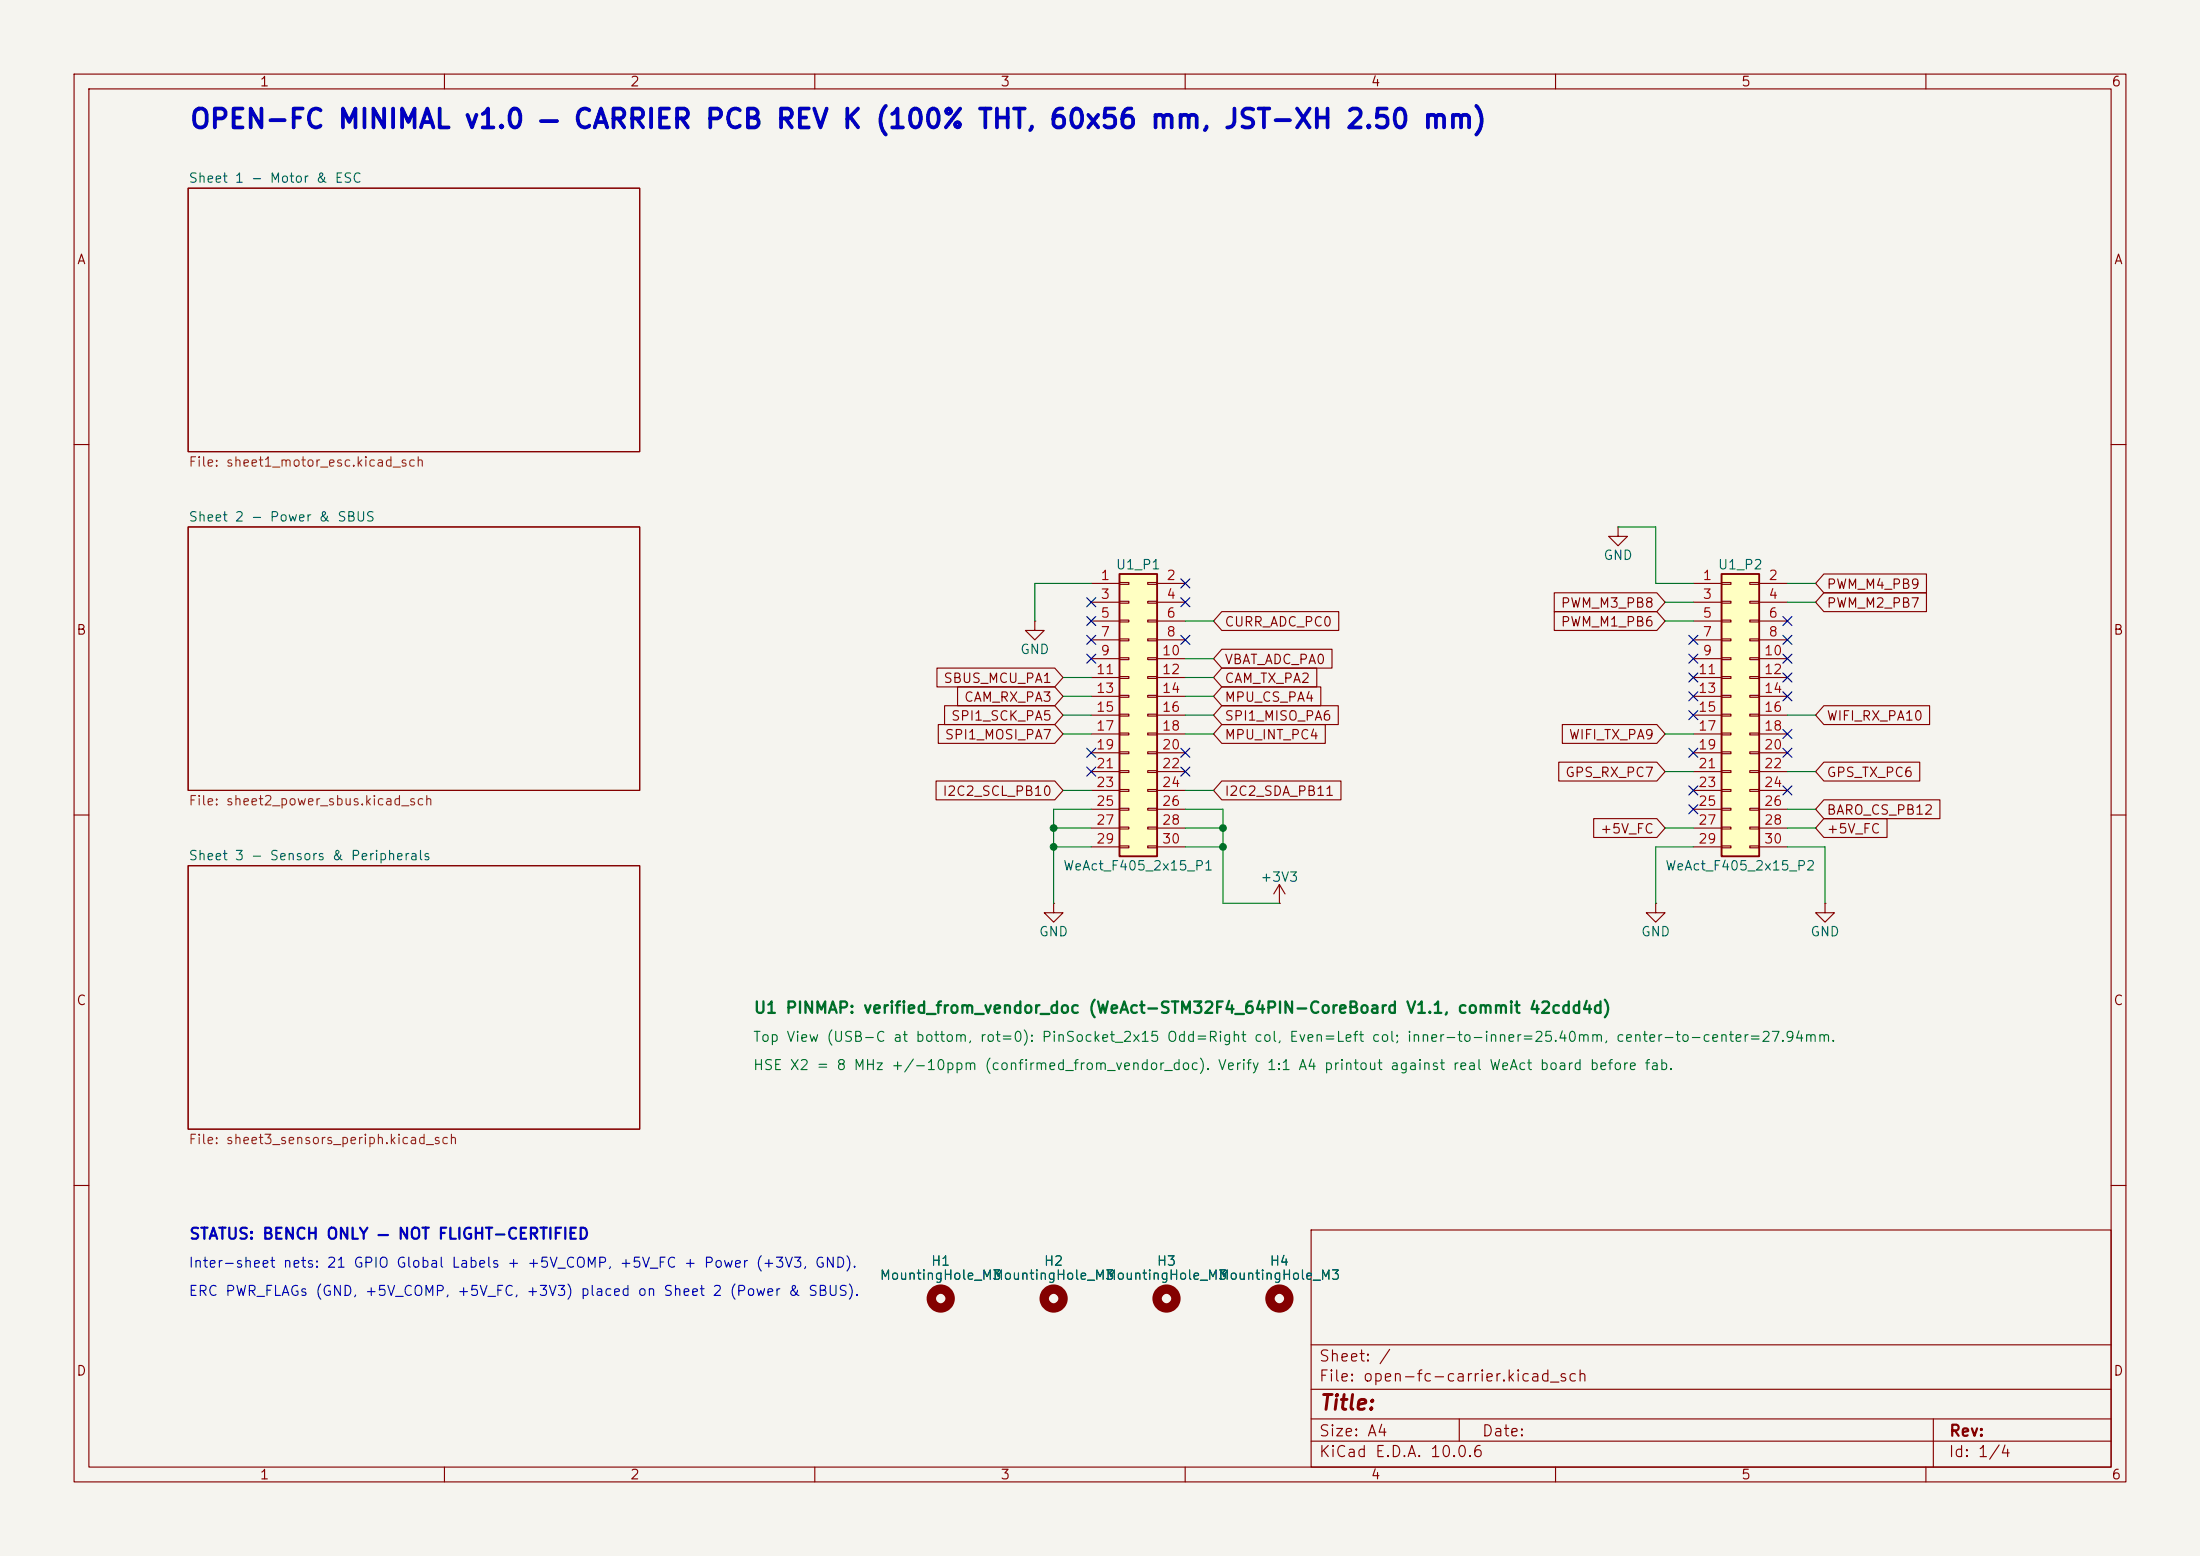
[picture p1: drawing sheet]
<svg xmlns="http://www.w3.org/2000/svg" width="297mm" height="210mm" viewBox="0 0 297 210" stroke-linecap="round" stroke-linejoin="round" font-family="sans-serif">
<path d="M0 0h297v210h-297z" fill="#f5f4ef" stroke="#f5f4ef" stroke-width=".14"/>
<g fill="none" stroke="#840000" stroke-width=".15">
<path d="M10 10h277v190h-277zM12 12h273v186h-273zM60 10v2M110 10v2M160 10v2M210 10v2M260 10v2M25.4 25.4h61v35.6h-61zM10 60h2M25.4 71.1h61v35.6h-61zM218.4 71.1v1.3h1.3l-1.3 1.3-1.2-1.3h1.2M218.4 71.1h.1"/>
<path d="M285 60h2M10 110h2M25.4 116.8h61v35.6h-61zM172.7 119.4l-.7 1.3M172.7 119.4l.8 1.3M172.7 119.4v2.5M285 110h2M142.2 121.9v1.3h1.3l-1.3 1.3-1.2-1.3h1.2M142.2 121.9h.1M172.7 121.9h.1M10 160h2M177 166h108v32h-108z"/>
<path d="M285 160h2M60 198v2M110 198v2M160 198v2M177 194.5h108M177 191.5h108M177 187.5h108M177 181.5h108M197 191.5v3M210 198v2M260 198v2M261 191.5v6.5"/>
</g>
<circle cx="172.7" cy="175.3" r="1.27" fill="none" stroke="#840000" stroke-width="1.3"/>
<path d="M151.1 77.5h5.1v38.1h-5.1z" fill="#ffffc2"/>
<path d="M151.1 77.5h5.1v38.1h-5.1z" fill="none" stroke="#840000" stroke-width=".25"/>
<g fill="none" stroke="#840000" stroke-width=".15">
<path d="M147.3 78.7h3.8M151.1 78.6h1.3v.3h-1.3zM154.9 78.6h1.3v.3h-1.3zM156.2 78.7h3.8M139.7 83.8v1.3h1.3l-1.3 1.3-1.3-1.3h1.3M139.7 83.8h.1M147.3 81.3h3.8M147.3 83.8h3.8M147.3 86.4h3.8M147.3 88.9h3.8M147.3 91.4h3.8M147.3 94h3.8"/>
<path d="M147.3 96.5h3.8M147.3 99.1h3.8M151.1 81.2h1.3v.2h-1.3zM151.1 83.7h1.3v.2h-1.3zM151.1 86.2h1.3v.3h-1.3zM151.1 88.8h1.3v.2h-1.3zM151.1 91.3h1.3v.3h-1.3zM151.1 93.9h1.3v.2h-1.3zM151.1 96.4h1.3v.2h-1.3zM151.1 98.9h1.3v.3h-1.3zM154.9 81.2h1.3v.2h-1.3zM154.9 83.7h1.3v.2h-1.3z"/>
<path d="M154.9 86.2h1.3v.3h-1.3zM154.9 88.8h1.3v.2h-1.3zM154.9 91.3h1.3v.3h-1.3zM154.9 93.9h1.3v.2h-1.3zM154.9 96.4h1.3v.2h-1.3zM154.9 98.9h1.3v.3h-1.3zM156.2 81.3h3.8M156.2 83.8h3.8M156.2 86.4h3.8M156.2 88.9h3.8M156.2 91.4h3.8M156.2 94h3.8"/>
<path d="M156.2 96.5h3.8M156.2 99.1h3.8M147.3 101.6h3.8M147.3 104.1h3.8M147.3 106.7h3.8M147.3 109.2h3.8M147.3 111.8h3.8M147.3 114.3h3.8M151.1 101.5h1.3v.2h-1.3zM151.1 104h1.3v.3h-1.3zM151.1 106.6h1.3v.2h-1.3zM151.1 109.1h1.3v.2h-1.3z"/>
<path d="M151.1 111.6h1.3v.3h-1.3zM151.1 114.2h1.3v.2h-1.3zM154.9 101.5h1.3v.2h-1.3zM154.9 104h1.3v.3h-1.3zM154.9 106.6h1.3v.2h-1.3zM154.9 109.1h1.3v.2h-1.3zM154.9 111.6h1.3v.3h-1.3zM154.9 114.2h1.3v.2h-1.3zM156.2 101.6h3.8M156.2 104.1h3.8M156.2 106.7h3.8M156.2 109.2h3.8"/>
<path d="M156.2 111.8h3.8M156.2 114.3h3.8M223.5 121.9v1.3h1.3l-1.3 1.3-1.3-1.3h1.3M223.5 121.9h.1M246.4 121.9v1.3h1.2l-1.2 1.3-1.3-1.3h1.3M246.4 121.9h.1"/>
</g>
<circle cx="127" cy="175.3" r="1.27" fill="none" stroke="#840000" stroke-width="1.3"/>
<path d="M232.4 77.5h5.1v38.1h-5.1z" fill="#ffffc2"/>
<path d="M232.4 77.5h5.1v38.1h-5.1z" fill="none" stroke="#840000" stroke-width=".25"/>
<g fill="none" stroke="#840000" stroke-width=".15">
<path d="M228.6 78.7h3.8M232.4 78.6h1.3v.3h-1.3zM236.2 78.6h1.3v.3h-1.3zM237.5 78.7h3.8M246.2 77.5h13.9v2.5h-13.9l-1.1-1.3zM126.5 90.2h15.9l1.1 1.2-1.1 1.3h-15.9zM126.7 97.8h15.7l1.1 1.3-1.1 1.2h-15.7zM127.5 95.2h14.9l1.1 1.3-1.1 1.3h-14.9zM129.3 92.7h13.1l1.1 1.3-1.1 1.3h-13.1zM164.9 90.2h12.9v2.5h-12.9l-1.1-1.3zM164.9 92.7h13.4v2.6h-13.4l-1.1-1.3zM164.9 87.6h14.9v2.6h-14.9l-1.1-1.3z"/>
<path d="M164.9 95.2h15.8v2.6h-15.8l-1.1-1.3zM164.9 97.8h14v2.5h-14l-1.1-1.2zM164.9 82.5h15.8v2.6h-15.8l-1.1-1.3zM209.8 82.5h13.9l1.1 1.3-1.1 1.3h-13.9zM209.8 80h13.9l1.1 1.3-1.1 1.3h-13.9zM210.9 97.8h12.8l1.1 1.3-1.1 1.2h-12.8zM228.6 81.3h3.8M228.6 83.8h3.8M228.6 86.4h3.8M228.6 88.9h3.8M228.6 91.4h3.8M228.6 94h3.8"/>
<path d="M228.6 96.5h3.8M228.6 99.1h3.8M232.4 81.2h1.3v.2h-1.3zM232.4 83.7h1.3v.2h-1.3zM232.4 86.2h1.3v.3h-1.3zM232.4 88.8h1.3v.2h-1.3zM232.4 91.3h1.3v.3h-1.3zM232.4 93.9h1.3v.2h-1.3zM232.4 96.4h1.3v.2h-1.3zM232.4 98.9h1.3v.3h-1.3zM236.2 81.2h1.3v.2h-1.3zM236.2 83.7h1.3v.2h-1.3z"/>
<path d="M236.2 86.2h1.3v.3h-1.3zM236.2 88.8h1.3v.2h-1.3zM236.2 91.3h1.3v.3h-1.3zM236.2 93.9h1.3v.2h-1.3zM236.2 96.4h1.3v.2h-1.3zM236.2 98.9h1.3v.3h-1.3zM237.5 81.3h3.8M237.5 83.8h3.8M237.5 86.4h3.8M237.5 88.9h3.8M237.5 91.4h3.8M237.5 94h3.8"/>
<path d="M237.5 96.5h3.8M237.5 99.1h3.8M246.2 80h13.9v2.6h-13.9l-1.1-1.3zM246.2 95.2h14.3v2.6h-14.3l-1.1-1.3zM126.4 105.4h16l1.1 1.3-1.1 1.3h-16zM164.9 105.4h16.1v2.6h-16.1l-1.1-1.3zM210.4 102.9h13.3l1.1 1.2-1.1 1.3h-13.3zM215.1 110.5h8.6l1.1 1.3-1.1 1.2h-8.6zM228.6 101.6h3.8M228.6 104.1h3.8M228.6 106.7h3.8M228.6 109.2h3.8"/>
<path d="M228.6 111.8h3.8M228.6 114.3h3.8M232.4 101.5h1.3v.2h-1.3zM232.4 104h1.3v.3h-1.3zM232.4 106.6h1.3v.2h-1.3zM232.4 109.1h1.3v.2h-1.3zM232.4 111.6h1.3v.3h-1.3zM232.4 114.2h1.3v.2h-1.3zM236.2 101.5h1.3v.2h-1.3zM236.2 104h1.3v.3h-1.3zM236.2 106.6h1.3v.2h-1.3zM236.2 109.1h1.3v.2h-1.3z"/>
<path d="M236.2 111.6h1.3v.3h-1.3zM236.2 114.2h1.3v.2h-1.3zM237.5 101.6h3.8M237.5 104.1h3.8M237.5 106.7h3.8M237.5 109.2h3.8M237.5 111.8h3.8M237.5 114.3h3.8M246.2 110.5h8.6v2.5h-8.6l-1.1-1.2zM246.2 107.9h15.7v2.6h-15.7l-1.1-1.3zM246.2 102.9h13v2.5h-13l-1.1-1.3z"/>
</g>
<g fill="none" stroke="#840000" stroke-width="1.3">
<circle cx="142.2" cy="175.3" r="1.27"/>
<circle cx="157.5" cy="175.3" r="1.27"/>
</g>
<g fill="none" stroke="#009600" stroke-width=".15">
<path d="M147.3 78.7h-7.6v5.1M218.4 71.1h5.1v7.6h5.1M241.3 78.7h3.8M143.5 91.4h3.8M143.5 94h3.8M143.5 96.5h3.8M143.5 99.1h3.8M160 91.4h3.8M160 94h3.8M160 96.5h3.8M160 99.1h3.8M160 83.8h3.8"/>
<path d="M160 88.9h3.8M224.8 81.3h3.8M224.8 99.1h3.8M224.8 83.8h3.8M241.3 81.3h3.8M241.3 96.5h3.8M142.2 111.8h5.1M142.2 114.3h5.1M143.5 106.7h3.8M147.3 109.2h-5.1v12.7M160 111.8h5.1M160 114.3h5.1"/>
<path d="M160 109.2h5.1v12.7h7.6M160 106.7h3.8M224.8 111.8h3.8M224.8 104.1h3.8M228.6 114.3h-5.1v7.6M241.3 111.8h3.8M241.3 114.3h5.1v7.6M241.3 104.1h3.8M241.3 109.2h3.8"/>
</g>
<g fill="none" stroke="#000084" stroke-width=".15">
<path d="M159.4 78.1l1.2 1.2M160.6 78.1l-1.2 1.2M146.7 80.7l1.2 1.2M146.7 88.3l1.2 1.2M146.7 83.2l1.2 1.2M146.7 85.8l1.2 1.2M147.9 80.7l-1.2 1.2M147.9 88.3l-1.2 1.2M147.9 83.2l-1.2 1.2M147.9 85.8l-1.2 1.2M159.4 80.7l1.2 1.2M159.4 85.8l1.2 1.2"/>
<path d="M160.6 80.7l-1.2 1.2M160.6 85.8l-1.2 1.2M228 88.3l1.2 1.2M228 85.8l1.2 1.2M228 90.8l1.2 1.2M228 93.4l1.2 1.2M228 95.9l1.2 1.2M229.2 88.3l-1.2 1.2M229.2 85.8l-1.2 1.2M229.2 90.8l-1.2 1.2M229.2 93.4l-1.2 1.2M229.2 95.9l-1.2 1.2"/>
<path d="M240.7 85.8l1.2 1.2M240.7 88.3l1.2 1.2M240.7 90.8l1.2 1.2M240.7 93.4l1.2 1.2M240.7 98.5l1.2 1.2M240.7 83.2l1.2 1.2M241.9 85.8l-1.2 1.2M241.9 88.3l-1.2 1.2M241.9 90.8l-1.2 1.2M241.9 93.4l-1.2 1.2M241.9 83.2l-1.2 1.2M241.9 98.5l-1.2 1.2"/>
<path d="M146.7 101l1.2 1.2M146.7 103.5l1.2 1.2M147.9 101l-1.2 1.2M147.9 103.5l-1.2 1.2M159.4 103.5l1.2 1.2M159.4 101l1.2 1.2M160.6 103.5l-1.2 1.2M160.6 101l-1.2 1.2M228 101l1.2 1.2M228 106.1l1.2 1.2M228 108.6l1.2 1.2M229.2 101l-1.2 1.2"/>
<path d="M229.2 106.1l-1.2 1.2M229.2 108.6l-1.2 1.2M240.7 101l1.2 1.2M240.7 106.1l1.2 1.2M241.9 101l-1.2 1.2M241.9 106.1l-1.2 1.2"/>
</g>
<g fill="#009600" stroke="#009600" stroke-width=".14">
<circle cx="165.1" cy="111.8" r=".46"/>
<circle cx="165.1" cy="114.3" r=".46"/>
<circle cx="142.2" cy="111.8" r=".46"/>
<circle cx="142.2" cy="114.3" r=".46"/>
</g>
<text font-size="2.5" fill="#0000c2" x="25.5" y="18">OPEN-FC MINIMAL v1.0 — CARRIER PCB REV K (100% THT, 60x56 mm, JST-XH 2.50 mm)</text>
<text font-size="2" fill="#840000" x="178" y="190.8">Title:</text>
<text font-size="1.5" fill="#006e28" x="101.6" y="137.2">U1 PINMAP: verified_from_vendor_doc (WeAct-STM32F4_64PIN-CoreBoard V1.1, commit 42cdd4d)</text>
<text font-size="1.5" fill="#0000c2" x="25.4" y="167.6">STATUS: BENCH ONLY — NOT FLIGHT-CERTIFIED</text>
<g font-size="1.5" fill="#840000">
<text x="178" y="184.1">Sheet: /</text>
<text x="178" y="186.8">File: open-fc-carrier.kicad_sch</text>
<text x="178" y="197">KiCad E.D.A. 10.0.6</text>
<text x="178" y="194.2">Size: A4</text>
<text x="200" y="194.2">Date:</text>
<text x="263" y="197">Id: 1/4</text>
<text x="263" y="194.2">Rev:</text>
</g>
<g font-size="1.3" fill="#840000">
<text x="35" y="12">1</text>
<text x="85" y="12">2</text>
<text x="135" y="12">3</text>
<text x="185" y="12">4</text>
<text x="235" y="12">5</text>
<text x="285" y="12">6</text>
<text x="10.3" y="36">A</text>
<text x="285.3" y="36">A</text>
<text x="210.6" y="82.3">PWM_M3_PB8</text>
<text x="246.5" y="82.3">PWM_M2_PB7</text>
<text x="246.5" y="79.8">PWM_M4_PB9</text>
<text x="10.2" y="86">B</text>
<text x="165.2" y="90">VBAT_ADC_PA0</text>
<text x="165.2" y="84.9">CURR_ADC_PC0</text>
<text x="210.6" y="84.9">PWM_M1_PB6</text>
<text x="285.2" y="86">B</text>
<text x="127.3" y="92.5">SBUS_MCU_PA1</text>
<text x="130.1" y="95">CAM_RX_PA3</text>
<text x="165.2" y="92.5">CAM_TX_PA2</text>
<text x="165.2" y="95">MPU_CS_PA4</text>
<text x="127.5" y="100.1">SPI1_MOSI_PA7</text>
<text x="128.3" y="97.6">SPI1_SCK_PA5</text>
<text x="165.2" y="97.6">SPI1_MISO_PA6</text>
<text x="165.2" y="100.1">MPU_INT_PC4</text>
<text x="211.7" y="100.1">WIFI_TX_PA9</text>
<text x="246.5" y="97.6">WIFI_RX_PA10</text>
<text x="127.2" y="107.7">I2C2_SCL_PB10</text>
<text x="165.2" y="107.7">I2C2_SDA_PB11</text>
<text x="211.2" y="105.2">GPS_RX_PC7</text>
<text x="246.5" y="105.2">GPS_TX_PC6</text>
<text x="215.9" y="112.8">+5V_FC</text>
<text x="246.5" y="112.8">+5V_FC</text>
<text x="246.5" y="110.3">BARO_CS_PB12</text>
<text x="10.2" y="136">C</text>
<text x="285.2" y="136">C</text>
<text x="10.2" y="186">D</text>
<text x="285.2" y="186">D</text>
<text x="35" y="200">1</text>
<text x="85" y="200">2</text>
<text x="135" y="200">3</text>
<text x="185" y="200">4</text>
<text x="235" y="200">5</text>
<text x="285" y="200">6</text>
</g>
<g font-size="1.3" fill="#006464">
<text x="25.4" y="25">Sheet 1 - Motor &amp; ESC</text>
<text x="25.4" y="70.7">Sheet 2 - Power &amp; SBUS</text>
<text x="150.5" y="77.2">U1_P1</text>
<text x="216.4" y="75.9">GND</text>
<text x="231.8" y="77.2">U1_P2</text>
<text x="137.6" y="88.6">GND</text>
<text x="25.4" y="116.4">Sheet 3 - Sensors &amp; Peripherals</text>
<text x="143.4" y="117.8">WeAct_F405_2x15_P1</text>
<text x="170.1" y="119.3">+3V3</text>
<text x="224.7" y="117.8">WeAct_F405_2x15_P2</text>
<text x="140.2" y="126.7">GND</text>
<text x="221.5" y="126.7">GND</text>
<text x="244.3" y="126.7">GND</text>
<text x="118.7" y="173">MountingHole_M3</text>
<text x="125.6" y="171.1">H1</text>
<text x="133.9" y="173">MountingHole_M3</text>
<text x="140.8" y="171.1">H2</text>
<text x="149.2" y="173">MountingHole_M3</text>
<text x="156.1" y="171.1">H3</text>
<text x="164.4" y="173">MountingHole_M3</text>
<text x="171.3" y="171.1">H4</text>
</g>
<g font-size="1.3" fill="#725600">
<text x="25.4" y="63.3">File: sheet1_motor_esc.kicad_sch</text>
<text x="25.4" y="109">File: sheet2_power_sbus.kicad_sch</text>
<text x="25.4" y="154.7">File: sheet3_sensors_periph.kicad_sch</text>
</g>
<g font-size="1.3" fill="#a90000">
<text x="148.5" y="78.6">1</text>
<text x="148.5" y="81.1">3</text>
<text x="148.5" y="83.7">5</text>
<text x="157.4" y="78.6">2</text>
<text x="157.4" y="81.1">4</text>
<text x="157.4" y="83.7">6</text>
<text x="229.8" y="78.6">1</text>
<text x="229.8" y="81.1">3</text>
<text x="229.8" y="83.7">5</text>
<text x="238.7" y="78.6">2</text>
<text x="238.7" y="81.1">4</text>
<text x="238.7" y="83.7">6</text>
<text x="148.5" y="86.2">7</text>
<text x="148.5" y="88.8">9</text>
<text x="156.8" y="88.8">10</text>
<text x="157.4" y="86.2">8</text>
<text x="229.8" y="86.2">7</text>
<text x="229.8" y="88.8">9</text>
<text x="238.1" y="88.8">10</text>
<text x="238.7" y="86.2">8</text>
<text x="147.9" y="91.3">11</text>
<text x="147.9" y="93.8">13</text>
<text x="156.8" y="91.3">12</text>
<text x="156.8" y="93.8">14</text>
<text x="229.2" y="91.3">11</text>
<text x="229.2" y="93.8">13</text>
<text x="238.1" y="91.3">12</text>
<text x="238.1" y="93.8">14</text>
<text x="147.9" y="96.4">15</text>
<text x="147.9" y="98.9">17</text>
<text x="147.9" y="101.5">19</text>
<text x="156.8" y="96.4">16</text>
<text x="156.8" y="98.9">18</text>
<text x="156.8" y="101.5">20</text>
<text x="229.2" y="96.4">15</text>
<text x="229.2" y="98.9">17</text>
<text x="229.2" y="101.5">19</text>
<text x="238.1" y="96.4">16</text>
<text x="238.1" y="98.9">18</text>
<text x="238.1" y="101.5">20</text>
<text x="147.9" y="104">21</text>
<text x="147.9" y="106.5">23</text>
<text x="156.8" y="104">22</text>
<text x="156.8" y="106.5">24</text>
<text x="229.2" y="104">21</text>
<text x="229.2" y="106.5">23</text>
<text x="238.1" y="104">22</text>
<text x="238.1" y="106.5">24</text>
<text x="147.9" y="109.1">25</text>
<text x="147.9" y="111.6">27</text>
<text x="156.8" y="109.1">26</text>
<text x="156.8" y="111.6">28</text>
<text x="229.2" y="109.1">25</text>
<text x="229.2" y="111.6">27</text>
<text x="238.1" y="109.1">26</text>
<text x="238.1" y="111.6">28</text>
<text x="147.9" y="114.2">29</text>
<text x="156.8" y="114.2">30</text>
<text x="229.2" y="114.2">29</text>
<text x="238.1" y="114.2">30</text>
</g>
<g font-size="1.3" fill="#006e28">
<text x="101.6" y="141">Top View (USB-C at bottom, rot=0): PinSocket_2x15 Odd=Right col, Even=Left col; inner-to-inner=25.40mm, center-to-center=27.94mm.</text>
<text x="101.6" y="144.8">HSE X2 = 8 MHz +/-10ppm (confirmed_from_vendor_doc). Verify 1:1 A4 printout against real WeAct board before fab.</text>
</g>
<g font-size="1.3" fill="#0000c2">
<text x="25.4" y="171.4">Inter-sheet nets: 21 GPIO Global Labels + +5V_COMP, +5V_FC + Power (+3V3, GND).</text>
<text x="25.4" y="175.2">ERC PWR_FLAGs (GND, +5V_COMP, +5V_FC, +3V3) placed on Sheet 2 (Power &amp; SBUS).</text>
</g>
</svg>
